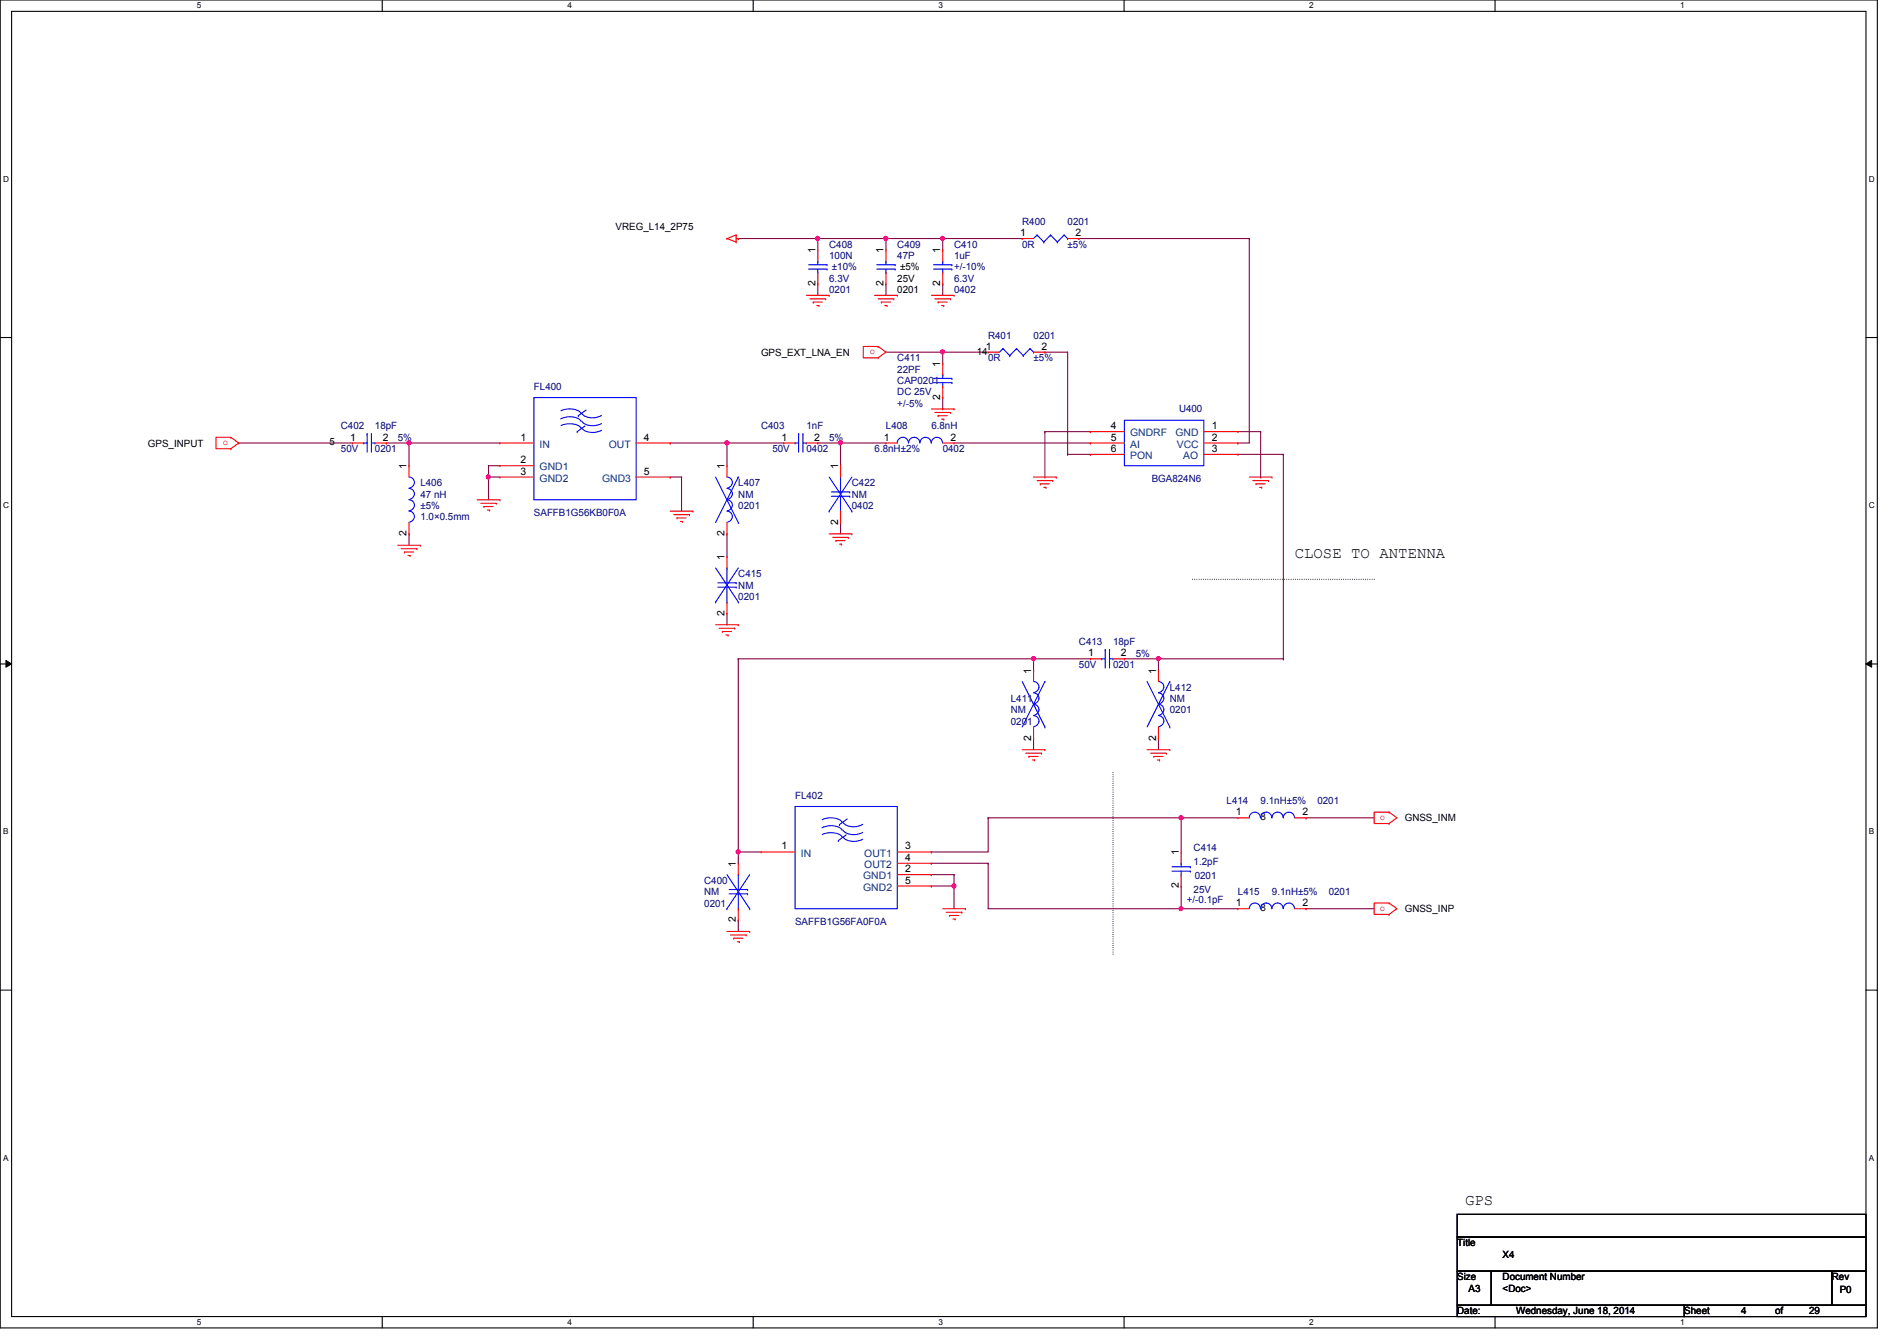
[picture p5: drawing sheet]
<svg xmlns="http://www.w3.org/2000/svg" width="297mm" height="210mm" viewBox="0 0 297 210" stroke-linecap="round" stroke-linejoin="round" font-family="sans-serif">
<path d="M0 0h294v207.9h-294zM1.8 1.8h290.4v204.3h-290.4z" fill="none" stroke="#000" stroke-width=".17"/>
<g fill="#fff">
<path d="M30.8 .2h.7v1.4h-.7z"/>
<path d="M30.8 206.2h.7v1.4h-.7z"/>
</g>
<path d="M59.9 0v1.8M59.9 206.1v1.8" fill="none" stroke="#000" stroke-width=".17"/>
<g fill="#fff">
<path d="M88.9 .2h.6v1.4h-.6z"/>
<path d="M88.9 206.2h.6v1.4h-.6z"/>
</g>
<path d="M117.9 0v1.8M117.9 206.1v1.8" fill="none" stroke="#000" stroke-width=".17"/>
<g fill="#fff">
<path d="M146.9 .2h.7v1.4h-.7z"/>
<path d="M146.9 206.2h.7v1.4h-.7z"/>
</g>
<path d="M176 0v1.8M176 206.1v1.8" fill="none" stroke="#000" stroke-width=".17"/>
<g fill="#fff">
<path d="M205 .2h.7v1.4h-.7z"/>
<path d="M205 206.2h.7v1.4h-.7z"/>
</g>
<path d="M234.1 0v1.8M234.1 206.1v1.8" fill="none" stroke="#000" stroke-width=".17"/>
<g fill="#fff">
<path d="M263.1 .2h.7v1.4h-.7z"/>
<path d="M263.1 206.2h.7v1.4h-.7z"/>
<path d="M.5 27.3h.9v1.4h-.9z"/>
<path d="M292.6 27.3h.9v1.4h-.9z"/>
<path d="M.5 78.4h.9v1.4h-.9z"/>
<path d="M292.6 78.4h.9v1.4h-.9z"/>
</g>
<path d="M0 52.8h1.8M292.2 52.8h1.8" fill="none" stroke="#000" stroke-width=".17"/>
<g fill="#fff">
<path d="M.5 129.5h.8v1.4h-.8z"/>
<path d="M292.6 129.5h.9v1.4h-.9z"/>
</g>
<path d="M0 103.9h1.8M292.2 103.9h1.8" fill="none" stroke="#000" stroke-width=".17"/>
<path d="M.9 103.4l.9 .5-.9 .5zM292.2 103.9l.9-.5v1z" fill="#000"/>
<path d="M.9 103.4l.9 .5-.9 .5zM292.2 103.9l.9-.5v1z" fill="none" stroke="#000" stroke-width=".16"/>
<g fill="#fff">
<path d="M.5 180.5h.8v1.4h-.8z"/>
<path d="M292.6 180.5h.9v1.4h-.9z"/>
</g>
<path d="M0 155h1.8M292.2 155h1.8" fill="none" stroke="#000" stroke-width=".17"/>
<path d="M186.7 90.7h28.5M215.2 90.7h.1M174.3 120.9v28.5M174.3 149.4h.1" fill="none" stroke="#000" stroke-width=".17" stroke-dasharray="0 .3"/>
<path d="M37.4 69.3h.1M37.4 69.3h17.8M64 69.3h.1M64 69.3h14.3M64 83.6h.1M64 83.6v1.7M115.6 133.3h.1M115.6 133.3v1.8M115.6 144h.1M115.6 144v1.8" fill="none" stroke="#800040" stroke-width=".17"/>
<circle cx="64" cy="69.3" r=".32" fill="#f0f"/>
<circle cx="64" cy="69.3" r=".32" fill="none" stroke="#f0f" stroke-width=".17"/>
<g fill="none" stroke="#800040" stroke-width=".17">
<path d="M76.5 72.9h.1M76.5 74.7h.1M76.5 72.9h1.8M76.5 74.7v3.5M113.8 69.3h.1M113.8 69.3h8.9M145.8 133.3h.1M145.8 135.1h.1M145.8 135.1h8.9M154.7 128h.1M154.7 135.1h.1M154.7 135.1v7.1h30.3"/>
<path d="M154.7 128h30.3M154.7 128v5.3h-8.9M185 128h.1M185 142.2h.1"/>
</g>
<circle cx="76.5" cy="74.6" r=".32" fill="#f0f"/>
<circle cx="76.5" cy="74.6" r=".32" fill="none" stroke="#f0f" stroke-width=".17"/>
<g fill="none" stroke="#800040" stroke-width=".17">
<path d="M168.9 37.3h.1M168.9 37.3h26.7M195.6 37.3h.1M195.6 37.3v32h-1.8M163.6 55.1h.1M163.6 55.1h3.6v16M76.5 74.7h.1M76.5 74.7h1.8M104.9 74.7h.1M104.9 69.3h.1M104.9 74.7h1.8M104.9 69.3h8.9"/>
<path d="M106.7 74.7h.1M106.7 74.7v5.3M131.6 69.3h.1M131.6 69.3h7.1M167.2 71.1h.1M193.8 69.3h.1M113.8 96h.1M113.8 83.6h.1M113.8 83.6v3.5M113.8 96v1.8"/>
</g>
<circle cx="113.8" cy="69.3" r=".32" fill="#f0f"/>
<circle cx="113.8" cy="69.3" r=".32" fill="none" stroke="#f0f" stroke-width=".17"/>
<path d="M147.6 55.1h.1M147.6 55.1h7.1M76.5 72.9h.1M76.5 72.9v1.8" fill="none" stroke="#800040" stroke-width=".17"/>
<circle cx="147.6" cy="55.1" r=".32" fill="#f0f"/>
<circle cx="147.6" cy="55.1" r=".32" fill="none" stroke="#f0f" stroke-width=".17"/>
<path d="M147.6 37.3h.1M147.6 37.3h12.5" fill="none" stroke="#800040" stroke-width=".17"/>
<circle cx="147.6" cy="37.3" r=".32" fill="#f0f"/>
<circle cx="147.6" cy="37.3" r=".32" fill="none" stroke="#f0f" stroke-width=".17"/>
<path d="M147.6 37.3h.1M147.6 37.3v1.8M138.7 55.1h8.9M147.6 44.4h.1M147.6 56.9h.1M147.6 55.1h.1M147.6 44.4v1.8M147.6 55.1v1.8M128.1 69.3h.1M128.1 69.3h3.5M147.6 64h.1M147.6 62.2v1.8" fill="none" stroke="#800040" stroke-width=".17"/>
<circle cx="131.6" cy="69.3" r=".32" fill="#f0f"/>
<circle cx="131.6" cy="69.3" r=".32" fill="none" stroke="#f0f" stroke-width=".17"/>
<path d="M193.8 71.1h7.2M201 71.1h.1M115.6 103.1h.1M115.6 103.1v30.2M115.6 133.3h.1M115.6 133.3h3.6" fill="none" stroke="#800040" stroke-width=".17"/>
<circle cx="115.6" cy="133.3" r=".32" fill="#f0f"/>
<circle cx="115.6" cy="133.3" r=".32" fill="none" stroke="#f0f" stroke-width=".17"/>
<g fill="none" stroke="#800040" stroke-width=".17">
<path d="M138.7 37.3h.1M138.7 37.3h8.9M128.1 44.4h.1M128.1 44.4v1.8M138.7 44.4h.1M138.7 44.4v1.8M60.5 69.3h.1M60.5 69.3h3.5M201 71.1v32M201 103.1h.1M185 128h.1M185 128h8.8"/>
<path d="M185 128v5.3"/>
</g>
<circle cx="184.9" cy="128" r=".32" fill="#f0f"/>
<circle cx="184.9" cy="128" r=".32" fill="none" stroke="#f0f" stroke-width=".17"/>
<path d="M185 138.7h.1M185 138.7v3.5M185 142.2h.1M185 142.2h8.8" fill="none" stroke="#800040" stroke-width=".17"/>
<circle cx="184.9" cy="142.2" r=".32" fill="#f0f"/>
<circle cx="184.9" cy="142.2" r=".32" fill="none" stroke="#f0f" stroke-width=".17"/>
<path d="M115.6 37.3h.1M115.6 37.3h23.1M128.1 37.3h.1M128.1 37.3v1.8" fill="none" stroke="#800040" stroke-width=".17"/>
<circle cx="138.7" cy="37.3" r=".32" fill="#f0f"/>
<circle cx="138.7" cy="37.3" r=".32" fill="none" stroke="#f0f" stroke-width=".17"/>
<circle cx="128" cy="37.3" r=".32" fill="#f0f"/>
<circle cx="128" cy="37.3" r=".32" fill="none" stroke="#f0f" stroke-width=".17"/>
<path d="M138.7 37.3h.1M138.7 37.3v1.8M145.8 136.9h.1M145.8 138.7h.1M145.8 136.9h3.6M145.8 138.7h3.6M149.4 138.7h.1M149.4 138.7v3.5" fill="none" stroke="#800040" stroke-width=".17"/>
<circle cx="149.4" cy="138.7" r=".32" fill="#f0f"/>
<circle cx="149.4" cy="138.7" r=".32" fill="none" stroke="#f0f" stroke-width=".17"/>
<g fill="none" stroke="#800040" stroke-width=".17">
<path d="M115.6 103.1h.1M115.6 103.1h55.1M161.8 115.6h.1M161.8 104.9h.1M161.8 103.1h.1M161.8 103.1v1.8M161.8 115.6v1.7M176.1 103.1h.1M176.1 103.1h5.3M181.4 115.6h.1M181.4 103.1h.1M181.4 103.1v1.8"/>
<path d="M181.4 115.6v1.7M149.4 136.9h.1M149.4 136.9v1.8"/>
</g>
<circle cx="161.8" cy="103.1" r=".32" fill="#f0f"/>
<circle cx="161.8" cy="103.1" r=".32" fill="none" stroke="#f0f" stroke-width=".17"/>
<path d="M181.4 103.1h19.6M201 103.1h.1" fill="none" stroke="#800040" stroke-width=".17"/>
<circle cx="181.4" cy="103.1" r=".32" fill="#f0f"/>
<circle cx="181.4" cy="103.1" r=".32" fill="none" stroke="#f0f" stroke-width=".17"/>
<g fill="none" stroke="#800040" stroke-width=".17">
<path d="M64 69.3h.1M64 69.3v3.6M113.8 69.3h.1M113.8 69.3v3.6M131.6 69.3h.1M131.6 69.3v3.6M149.4 69.3h21.3M163.6 67.6h.1M163.6 74.7h.1M163.6 67.6h7.1M163.6 67.6v7.1M167.2 71.1h3.5"/>
<path d="M170.7 71.1h.1M170.7 69.3h.1M193.8 67.6h3.6M197.4 67.6h.1M197.4 74.7h.1M197.4 67.6v7.1M131.6 81.8h.1M131.6 81.8v1.8M204.5 128h.1M204.5 128h10.7M204.5 142.2h.1M204.5 142.2h10.7"/>
</g>
<g fill="none" stroke="#f00" stroke-width=".17">
<path d="M113.8 37.3h.1M113.8 37.3l1.5 .6M115.3 37.9h.1M115.3 36.8h.1M115.3 36.8v1.1M115.3 37.3h.3M115.3 36.8l-1.5 .5M115.6 37.3h.1M128.1 39.1h.1M128.1 39.1v1.8M138.7 39.1h.1M138.7 39.1v1.8"/>
<path d="M147.6 39.1h.1M147.6 39.1v1.8M160.1 37.3h.1M160.1 37.3h1.7M167.2 37.3h1.7M168.9 37.3h.1M126.3 46.2h3.5M126.8 46.8h2.5M127.3 47.3h.1M127.3 47.3h1.5M127.9 47.8h.3M128.1 44.4h.1"/>
<path d="M128.1 42.7v1.7M128.2 47.8h.1M129.3 46.8h.1M129.8 46.2h.1M136.9 46.2h3.6M137.5 54.2h.1M137.5 56h.1M137.5 54.2h-2.3v1.8h2.3M137.5 46.8h2.5M137.5 54.2l1.2 .9-1.2 .9M138 47.3h.1M138 47.3h1.4"/>
<path d="M138.6 47.8h.3M138.7 44.4h.1M138.7 42.7v1.7M138.9 47.8h.1M140 46.8h.1M140.5 46.2h.1M145.8 46.2h3.6M146.4 46.8h2.4M146.9 47.3h.1M146.9 47.3h1.4M147.4 47.8h.4M147.6 56.9h.1"/>
<path d="M147.6 44.4h.1M147.6 42.7v1.7M147.6 56.9v1.8M147.8 47.8h.1M148.8 46.8h.1M149.4 46.2h.1M154.7 55.1h.1M154.7 55.1h1.8M161.8 55.1h1.8M163.6 55.1h.1M36.1 68.5h.1M36.1 70.2h.1"/>
<path d="M36.1 68.5h-2.3v1.7h2.3M36.1 68.5l1.3 .8-1.3 .9M55.2 69.3h.1M55.2 69.3h1.7M58.7 69.3h1.8M60.5 69.3h.1M64 72.9h.1M64 72.9v1.8M74.7 78.2h3.6M75.3 78.8h2.4M75.8 79.3h.1M75.8 79.3h1.4"/>
<path d="M76.3 79.8h.4M76.7 79.8h.1M77.7 78.8h.1M78.3 78.2h.1M78.3 69.3h.1M78.3 74.7h.1M78.3 72.9h.1M78.3 74.7h5.3M78.3 69.3h5.3M78.3 72.9h5.3M99.6 74.7h5.3M99.6 69.3h5.3"/>
<path d="M104.9 69.3h.1M104.9 74.7h.1M113.8 72.9h.1M113.8 72.9v1.8M122.7 69.3h.1M122.7 69.3h1.8M126.3 69.3h1.8M128.1 69.3h.1M131.6 72.9h.1M131.6 72.9v1.8M138.7 69.3h.1M138.7 69.3h1.8"/>
<path d="M145.8 64h3.6M146.4 64.6h2.4M146.9 65.1h.1M146.9 65.1h1.4M147.4 65.6h.4M147.6 62.2h.1M147.6 60.5v1.7M147.6 69.3h1.8M147.8 65.6h.1M148.8 64.6h.1M149.4 64h.1M149.4 69.3h.1"/>
<path d="M161.8 74.7h3.6M162.4 75.2h2.4M162.9 75.7h.1M162.9 75.7h1.4M163.4 76.3h.4M163.8 76.3h.1M164.8 75.2h.1M165.4 74.7h.1M170.7 67.6h.1M170.7 69.3h.1M170.7 71.1h.1M170.7 69.3h5.4"/>
<path d="M170.7 67.6h5.4M170.7 71.1h5.4M188.5 69.3h5.3M188.5 67.6h5.3M188.5 71.1h5.3M193.8 67.6h.1M193.8 69.3h.1M193.8 71.1h.1M195.6 74.7h3.6M196.2 75.2h2.4M196.7 75.7h.1M196.7 75.7h1.4"/>
<path d="M197.2 76.3h.4M197.6 76.3h.1M198.6 75.2h.1M199.2 74.7h.1M62.3 85.3h3.5M62.8 85.9h2.5M63.3 86.4h.1M63.3 86.4h1.5M63.9 87h.3M64 83.6h.1M64 81.8v1.8M64.2 87h.1"/>
<path d="M65.3 85.9h.1M65.8 85.3h.1M104.9 80h3.6M105.5 80.6h2.4M106 81.1h.1M106 81.1h1.4M106.5 81.6h.4M106.9 81.6h.1M107.9 80.6h.1M108.5 80h.1M112.1 97.8h3.5M112.6 98.3h2.5"/>
<path d="M113.1 98.8h.1M113.1 98.8h1.5M113.7 99.4h.3M113.8 83.6h.1M113.8 87.1h.1M113.8 96h.1M113.8 81.8v1.8M113.8 87.1v1.8M113.8 94.2v1.8M114 99.4h.1M115.1 98.3h.1M115.6 97.8h.1"/>
<path d="M129.8 83.6h3.6M130.4 84.1h2.4M130.9 84.6h.1M130.9 84.6h1.4M131.4 85.2h.4M131.6 81.8h.1M131.6 80v1.8M131.8 85.2h.1M132.8 84.1h.1M133.4 83.6h.1M160.1 117.3h3.5M160.6 117.9h2.5"/>
<path d="M161.1 118.4h.1M161.1 118.4h1.5M161.7 119h.3M161.8 104.9h.1M161.8 115.6h.1M161.8 104.9v1.8M161.8 113.8v1.8M162 119h.1M163.1 117.9h.1M163.6 117.3h.1M170.7 103.1h.1M170.7 103.1h1.8"/>
<path d="M174.3 103.1h1.8M176.1 103.1h.1M179.6 117.3h3.6M180.2 117.9h2.4M180.7 118.4h.1M180.7 118.4h1.4M181.2 119h.4M181.4 104.9h.1M181.4 115.6h.1M181.4 104.9v1.8M181.4 113.8v1.8M181.6 119h.1"/>
<path d="M182.6 117.9h.1M183.2 117.3h.1M115.6 135.1h.1M115.6 135.1v1.8M119.2 133.3h.1M119.2 133.3h5.3M140.5 133.3h5.3M140.5 135.1h5.3M140.5 136.9h5.3M140.5 138.7h5.3M145.8 133.3h.1M145.8 135.1h.1"/>
<path d="M145.8 136.9h.1M145.8 138.7h.1M185 133.3h.1M185 138.7h.1M185 133.3v1.8M185 136.9v1.8M193.8 128h.1M193.8 128h1.8M202.7 128h1.8M204.5 128h.1M217.5 127.1h.1M217.5 128.9h.1"/>
<path d="M217.5 127.1h-2.3v1.8h2.3M217.5 127.1l1.2 .9-1.2 .9M113.8 145.8h3.6M114.4 146.3h2.4M114.9 146.9h.1M114.9 146.9h1.4M115.4 147.4h.4M115.6 144h.1M115.6 142.2v1.8M115.8 147.4h.1M116.8 146.3h.1M117.4 145.8h.1"/>
<path d="M147.6 142.2h3.6M148.2 142.8h2.4M148.7 143.3h.1M148.7 143.3h1.4M149.2 143.8h.4M149.6 143.8h.1M150.6 142.8h.1M151.2 142.2h.1M193.8 142.2h.1M193.8 142.2h1.8M202.7 142.2h1.8M204.5 142.2h.1"/>
<path d="M217.5 141.4h.1M217.5 143.1h.1M217.5 141.4h-2.3v1.7h2.3M217.5 141.4l1.2 .8-1.2 .9"/>
</g>
<path d="M228.2 190.1h64v3.5h-64zM228.2 193.6h64v5.4h-64zM228.2 199h5.3v5.3h-5.3zM233.5 199h53.3v5.3h-53.3zM286.8 199h5.4v5.3h-5.4zM228.2 204.3h35.5v1.8h-35.5zM263.7 204.3h28.5v1.8h-28.5z" fill="none" stroke="#000" stroke-width=".17"/>
<g fill="none" stroke="#00f" stroke-width=".17">
<path d="M162.4 36.8h.1M162.4 36.8l-.6 .5M162.4 36.8l1 1.1M163.4 37.9h.1M164.5 36.8h.1M164.5 36.8l-1.1 1.1M164.5 36.8l1.1 1.1M165.6 37.9h.1M166.6 36.8h.1M166.6 36.8l-1 1.1M166.6 36.8l.6 .5M167.2 37.3h.1"/>
<path d="M126.6 41.4h2.9M126.6 42.1h2.9M128.1 40.9h.1M128.1 42.7h.1M128.1 40.9v.5M128.1 42.1v.6M129.5 41.4h.1M129.5 42.1h.1M137.3 41.4h2.9M137.3 42.1h2.9M138.7 40.9h.1M138.7 42.7h.1"/>
<path d="M138.7 40.9v.5M138.7 42.1v.6M140.2 41.4h.1M140.2 42.1h.1M146.2 59.2h2.9M146.2 59.9h2.9M146.2 41.4h2.9M146.2 42.1h2.9M147.6 58.7h.1M147.6 40.9h.1M147.6 42.7h.1M147.6 40.9v.5"/>
<path d="M147.6 42.1v.6M147.6 58.7v.5M147.6 59.9v.6M149.1 59.2h.1M149.1 59.9h.1M149.1 41.4h.1M149.1 42.1h.1M157.1 54.6h.1M157.1 54.6l-.6 .5M157.1 54.6l1 1.1M158.1 55.7h.1M159.2 54.6h.1"/>
<path d="M159.2 54.6l-1.1 1.1M159.2 54.6l1 1.1M160.2 55.7h.1M161.3 54.6h.1M161.3 54.6l-1.1 1.1M161.3 54.6l.5 .5M161.8 55.1h.1M56.9 69.3h.1M56.9 69.3h.6M57.5 67.9h.1M57.5 67.9v2.9M58.2 67.9h.1"/>
<path d="M58.2 67.9v2.9M58.2 69.3h.5M58.7 69.3h.1M64 74.7a.87 .87 0 0 1 .9 .8 .87 .87 0 0 1-.9 .9M64 76.5a.87 .87 0 0 1 .9 .8 .87 .87 0 0 1-.9 .9M64 78.2a.87 .87 0 0 1 .9 .9 .87 .87 0 0 1-.9 .9M83.6 62.2h16v16h-16zM87.8 65.6a3 3 0 0 1 3 .1l.2 .3M87.8 64.3a3.1 3.1 0 0 1 3 .2l.2 .2M87.8 66.6a3.2 3.2 0 0 1 3 .2l.2 .2M90.4 67.6h.1M90.5 65.1h.1"/>
<path d="M91.1 65.9a2.5 2.5 0 0 0 3.1 .4M91.1 67a2.5 2.5 0 0 0 3.1 .4M91.1 64.7a2.43 2.43 0 0 0 3.1 .3M91.6 66.7l-1.2 .9M91.8 64.2l-1.3 .9M112.1 74.7l3.5 7.1M113.8 74.7a.87 .87 0 0 1 .9 .8 .87 .87 0 0 1-.9 .9M113.8 76.5a.87 .87 0 0 1 .9 .8 .87 .87 0 0 1-.9 .9M113.8 78.2a.87 .87 0 0 1 .9 .9 .87 .87 0 0 1-.9 .9M115.6 74.7h.1M115.6 74.7l-3.5 7.1M124.5 69.3h.1"/>
<path d="M124.5 69.3h.5M125 67.9h.1M125 67.9v2.9M125.7 67.9h.1M125.7 69.3h.6M125.7 67.9v2.9M126.3 69.3h.1M129.8 74.7l3.6 5.3M130.2 77h2.9M130.2 77.7h2.9M131.6 74.7h.1M131.6 74.7v2.3"/>
<path d="M131.6 77.7v2.3M133.1 77h.1M133.1 77.7h.1M133.4 74.7l-3.6 5.3M140.5 69.3a.87 .87 0 0 1 .9-.8 .87 .87 0 0 1 .8 .8M142.3 69.3a.87 .87 0 0 1 .8-.8 .87 .87 0 0 1 .9 .8M144.1 69.3a.87 .87 0 0 1 .8-.8 .87 .87 0 0 1 .9 .8M145.8 69.3a.87 .87 0 0 1 .9-.8 .87 .87 0 0 1 .9 .8M147.6 60.5h.1M176.1 65.8h12.4v7.1h-12.4zM64 80a.87 .87 0 0 1 .9 .9 .87 .87 0 0 1-.9 .8M112.1 94.2h.1"/>
<path d="M112.1 88.9l3.5 5.3M112.4 91.2h2.9M112.4 91.9h2.9M113.8 80a.87 .87 0 0 1 .9 .9 .87 .87 0 0 1-.9 .8M113.8 88.9h.1M113.8 94.2h.1M113.8 88.9v2.3M113.8 91.9v2.3M115.3 91.2h.1M115.3 91.9h.1M115.6 81.8h.1M115.6 94.2h.1"/>
<path d="M115.6 88.9l-3.5 5.3M129.8 80h.1M131.6 80h.1M133.4 80h.1M160.1 106.7l3.5 7.1M161.8 106.7a.87 .87 0 0 1 .9 .8 .87 .87 0 0 1-.9 .9M161.8 108.5a.87 .87 0 0 1 .9 .8 .87 .87 0 0 1-.9 .9M161.8 110.2a.87 .87 0 0 1 .9 .9 .87 .87 0 0 1-.9 .9M161.8 112a.87 .87 0 0 1 .9 .9 .87 .87 0 0 1-.9 .8M163.6 106.7h.1M163.6 113.8h.1M163.6 106.7l-3.5 7.1"/>
<path d="M172.5 103.1h.1M172.5 103.1h.6M173.1 101.7h.1M173.1 101.7v2.9M173.7 101.7h.1M173.7 101.7v2.9M173.7 103.1h.6M174.3 103.1h.1M179.6 106.7l3.6 7.1M181.4 106.7a.87 .87 0 0 1 .8 .8 .87 .87 0 0 1-.8 .9M181.4 108.5a.87 .87 0 0 1 .8 .8 .87 .87 0 0 1-.8 .9M181.4 110.2a.87 .87 0 0 1 .8 .9 .87 .87 0 0 1-.8 .9"/>
<path d="M181.4 112a.87 .87 0 0 1 .8 .9 .87 .87 0 0 1-.8 .8M183.2 106.7h.1M183.2 113.8h.1M183.2 106.7l-3.6 7.1M113.8 136.9l3.6 5.3M114.2 139.2h2.8M114.2 139.9h2.8M115.6 136.9h.1M115.6 136.9v2.3M115.6 139.9v2.3M117 139.2h.1M117 139.9h.1"/>
<path d="M117.4 136.9l-3.6 5.3M124.5 126.2h16v16h-16zM128.7 129.6a3 3 0 0 1 3 .1l.2 .3M128.7 128.3a3.1 3.1 0 0 1 3 .2l.2 .2M128.7 130.6a3.2 3.2 0 0 1 3 .2l.2 .2M131.3 131.6h.1M131.4 129.1h.1M132 129.9a2.5 2.5 0 0 0 3.1 .4M132 131a2.5 2.5 0 0 0 3.1 .4M132 128.7a2.43 2.43 0 0 0 3.1 .3M132.5 130.7l-1.2 .9M132.7 128.2l-1.3 .9"/>
<path d="M183.5 135.7h2.9M183.5 136.4h2.9M185 135.1h.1M185 136.9h.1M185 135.1v.6M185 136.4v.5M186.4 135.7h.1M186.4 136.4h.1M195.6 128a.87 .87 0 0 1 .9-.9 .87 .87 0 0 1 .9 .9M197.4 128a.87 .87 0 0 1 .9-.9 .87 .87 0 0 1 .8 .9M199.2 128a.87 .87 0 0 1 .8-.9 .87 .87 0 0 1 .9 .9M201 128a.87 .87 0 0 1 .8-.9 .87 .87 0 0 1 .9 .9"/>
<path d="M113.8 142.2h.1M115.6 142.2h.1M117.4 142.2h.1M195.6 142.2a.87 .87 0 0 1 .9-.8 .87 .87 0 0 1 .9 .8M197.4 142.2a.87 .87 0 0 1 .9-.8 .87 .87 0 0 1 .8 .8M199.2 142.2a.87 .87 0 0 1 .8-.8 .87 .87 0 0 1 .9 .8M201 142.2a.87 .87 0 0 1 .8-.8 .87 .87 0 0 1 .9 .8"/>
</g>
<circle cx="64" cy="69.3" r=".32" fill="#f0f"/>
<circle cx="64" cy="69.3" r=".32" fill="none" stroke="#f0f" stroke-width=".17"/>
<circle cx="76.5" cy="74.6" r=".32" fill="#f0f"/>
<circle cx="76.5" cy="74.6" r=".32" fill="none" stroke="#f0f" stroke-width=".17"/>
<circle cx="113.8" cy="69.3" r=".32" fill="#f0f"/>
<circle cx="113.8" cy="69.3" r=".32" fill="none" stroke="#f0f" stroke-width=".17"/>
<circle cx="147.6" cy="55.1" r=".32" fill="#f0f"/>
<circle cx="147.6" cy="55.1" r=".32" fill="none" stroke="#f0f" stroke-width=".17"/>
<circle cx="147.6" cy="37.3" r=".32" fill="#f0f"/>
<circle cx="147.6" cy="37.3" r=".32" fill="none" stroke="#f0f" stroke-width=".17"/>
<circle cx="131.6" cy="69.3" r=".32" fill="#f0f"/>
<circle cx="131.6" cy="69.3" r=".32" fill="none" stroke="#f0f" stroke-width=".17"/>
<circle cx="115.6" cy="133.3" r=".32" fill="#f0f"/>
<circle cx="115.6" cy="133.3" r=".32" fill="none" stroke="#f0f" stroke-width=".17"/>
<circle cx="184.9" cy="128" r=".32" fill="#f0f"/>
<circle cx="184.9" cy="128" r=".32" fill="none" stroke="#f0f" stroke-width=".17"/>
<circle cx="184.9" cy="142.2" r=".32" fill="#f0f"/>
<circle cx="184.9" cy="142.2" r=".32" fill="none" stroke="#f0f" stroke-width=".17"/>
<circle cx="138.7" cy="37.3" r=".32" fill="#f0f"/>
<circle cx="138.7" cy="37.3" r=".32" fill="none" stroke="#f0f" stroke-width=".17"/>
<circle cx="128" cy="37.3" r=".32" fill="#f0f"/>
<circle cx="128" cy="37.3" r=".32" fill="none" stroke="#f0f" stroke-width=".17"/>
<circle cx="149.4" cy="138.7" r=".32" fill="#f0f"/>
<circle cx="149.4" cy="138.7" r=".32" fill="none" stroke="#f0f" stroke-width=".17"/>
<circle cx="161.8" cy="103.1" r=".32" fill="#f0f"/>
<circle cx="161.8" cy="103.1" r=".32" fill="none" stroke="#f0f" stroke-width=".17"/>
<circle cx="181.4" cy="103.1" r=".32" fill="#f0f"/>
<circle cx="181.4" cy="103.1" r=".32" fill="none" stroke="#f0f" stroke-width=".17"/>
<g font-size="2.5">
<text x="202.7" y="87.3">CLOSE TO ANTENNA</text>
<text x="229.4" y="188.6">GPS</text>
</g>
<g font-size="1.6">
<text x="96.4" y="35.9">VREG_L14_2P75</text>
<text x="127.7" y="39.7" transform="rotate(-90 127.7 39.7)">1</text>
<text x="138.3" y="39.7" transform="rotate(-90 138.3 39.7)">1</text>
<text x="147.2" y="39.7" transform="rotate(-90 147.2 39.7)">1</text>
<text x="159.7" y="37">1</text>
<text x="168.4" y="37">2</text>
<text x="127.7" y="44.8" transform="rotate(-90 127.7 44.8)">2</text>
<text x="138.3" y="44.8" transform="rotate(-90 138.3 44.8)">2</text>
<text x="140.5" y="45.9">0201</text>
<text x="140.5" y="44.1">25V</text>
<text x="140.9" y="42.3">±5%</text>
<text x="147.2" y="44.8" transform="rotate(-90 147.2 44.8)">2</text>
<text x="119.2" y="55.7">GPS_EXT_LNA_EN</text>
<text x="147.2" y="57.4" transform="rotate(-90 147.2 57.4)">1</text>
<text x="152.9" y="55.5">14</text>
<text x="154.4" y="54.7">1</text>
<text x="163.1" y="54.7">2</text>
<text x="147.2" y="62.6" transform="rotate(-90 147.2 62.6)">2</text>
<text x="23.2" y="69.9">GPS_INPUT</text>
<text x="51.6" y="69.7">5</text>
<text x="54.8" y="69">1</text>
<text x="59.9" y="69">2</text>
<text x="81.5" y="69">1</text>
<text x="100.8" y="69">4</text>
<text x="122.4" y="69">1</text>
<text x="127.5" y="69">2</text>
<text x="138.4" y="69">1</text>
<text x="148.8" y="69">2</text>
<text x="173.9" y="67.2">4</text>
<text x="173.9" y="69">5</text>
<text x="173.9" y="70.7">6</text>
<text x="189.7" y="67.2">1</text>
<text x="189.7" y="69">2</text>
<text x="189.7" y="70.7">3</text>
<text x="63.7" y="73.4" transform="rotate(-90 63.7 73.4)">1</text>
<text x="81.5" y="74.3">3</text>
<text x="81.5" y="72.5">2</text>
<text x="100.8" y="74.3">5</text>
<text x="113.5" y="73.4" transform="rotate(-90 113.5 73.4)">1</text>
<text x="131.2" y="73.4" transform="rotate(-90 131.2 73.4)">1</text>
<text x="63.7" y="83.9" transform="rotate(-90 63.7 83.9)">2</text>
<text x="113.5" y="83.9" transform="rotate(-90 113.5 83.9)">2</text>
<text x="131.2" y="82.1" transform="rotate(-90 131.2 82.1)">2</text>
<text x="113.5" y="87.7" transform="rotate(-90 113.5 87.7)">1</text>
<text x="113.5" y="96.4" transform="rotate(-90 113.5 96.4)">2</text>
<text x="161.5" y="105.5" transform="rotate(-90 161.5 105.5)">1</text>
<text x="170.4" y="102.7">1</text>
<text x="175.5" y="102.7">2</text>
<text x="181" y="105.5" transform="rotate(-90 181 105.5)">1</text>
<text x="161.5" y="115.9" transform="rotate(-90 161.5 115.9)">2</text>
<text x="181" y="115.9" transform="rotate(-90 181 115.9)">2</text>
<text x="193.5" y="127.6">1</text>
<text x="197.4" y="128.4">8</text>
<text x="204" y="127.6">2</text>
<text x="220" y="128.6">GNSS_INM</text>
<text x="115.2" y="135.7" transform="rotate(-90 115.2 135.7)">1</text>
<text x="122.4" y="133">1</text>
<text x="141.7" y="133">3</text>
<text x="141.7" y="134.7">4</text>
<text x="141.7" y="136.5">2</text>
<text x="184.6" y="133.9" transform="rotate(-90 184.6 133.9)">1</text>
<text x="141.7" y="138.3">5</text>
<text x="184.6" y="139" transform="rotate(-90 184.6 139)">2</text>
<text x="193.5" y="141.9">1</text>
<text x="197.4" y="142.6">8</text>
<text x="204" y="141.9">2</text>
<text x="220" y="142.8">GNSS_INP</text>
<text x="115.2" y="144.4" transform="rotate(-90 115.2 144.4)">2</text>
<text x="228.2" y="195.1">Title</text>
<text x="235.3" y="196.8">X4</text>
<text x="228.2" y="200.4">Size</text>
<text x="230" y="202.2">A3</text>
<text x="235.3" y="200.4">Document Number</text>
<text x="235.3" y="202.2">&lt;Doc&gt;</text>
<text x="286.8" y="200.4">Rev</text>
<text x="288.1" y="202.4">P0</text>
<text x="228.2" y="205.7">Date:</text>
<text x="237.4" y="205.7">Wednesday, June 18, 2014</text>
<text x="263.7" y="205.7">Sheet</text>
<text x="272.6" y="205.7">4</text>
<text x="278" y="205.7">of</text>
<text x="283.3" y="205.7">29</text>
</g>
<g font-size="1.6" fill="#000080">
<text x="160.1" y="35.2">R400</text>
<text x="167.2" y="35.2">0201</text>
<text x="129.8" y="38.8">C408</text>
<text x="129.8" y="40.6">100N</text>
<text x="140.5" y="38.8">C409</text>
<text x="140.5" y="40.6">47P</text>
<text x="149.4" y="38.8">C410</text>
<text x="149.4" y="40.6">1uF</text>
<text x="160.1" y="38.8">0R</text>
<text x="167.2" y="38.8">±5%</text>
<text x="129.8" y="45.9">0201</text>
<text x="129.8" y="44.1">6.3V</text>
<text x="130.3" y="42.3">±10%</text>
<text x="149.4" y="45.9">0402</text>
<text x="149.4" y="44.1">6.3V</text>
<text x="149.4" y="42.3">+/-10%</text>
<text x="154.7" y="53">R401</text>
<text x="161.8" y="53">0201</text>
<text x="140.5" y="56.6">C411</text>
<text x="140.5" y="58.3">22PF</text>
<text x="154.7" y="56.6">0R</text>
<text x="161.8" y="56.6">±5%</text>
<text x="83.6" y="61">FL400</text>
<text x="140.5" y="60.1">CAP0201</text>
<text x="140.5" y="61.9">DC 25V</text>
<text x="140.5" y="63.7">+/-5%</text>
<text x="184.6" y="64.6">U400</text>
<text x="53.4" y="67.2">C402</text>
<text x="53.4" y="70.8">50V</text>
<text x="58.7" y="67.2">18pF</text>
<text x="58.7" y="70.8">0201</text>
<text x="62.3" y="69">5%</text>
<text x="119.2" y="67.2">C403</text>
<text x="120.9" y="70.8">50V</text>
<text x="126.3" y="67.2">1nF</text>
<text x="126.3" y="70.8">0402</text>
<text x="129.8" y="69">5%</text>
<text x="136.9" y="70.8">6.8nH±2%</text>
<text x="138.7" y="67.2">L408</text>
<text x="145.8" y="67.2">6.8nH</text>
<text x="147.6" y="70.8">0402</text>
<text x="65.8" y="76.1">L406</text>
<text x="65.8" y="77.9">47 nH</text>
<text x="115.6" y="76.1">L407</text>
<text x="115.6" y="77.9">NM</text>
<text x="133.4" y="76.1">C422</text>
<text x="133.4" y="77.9">NM</text>
<text x="180.3" y="75.4">BGA824N6</text>
<text x="65.8" y="79.7">±5%</text>
<text x="65.8" y="81.4">1.0×0.5mm</text>
<text x="83.6" y="80.7">SAFFB1G56KB0F0A</text>
<text x="115.6" y="79.7">0201</text>
<text x="133.4" y="79.7">0402</text>
<text x="115.6" y="90.3">C415</text>
<text x="115.6" y="92.1">NM</text>
<text x="115.6" y="93.9">0201</text>
<text x="168.9" y="101">C413</text>
<text x="174.3" y="101">18pF</text>
<text x="168.9" y="104.6">50V</text>
<text x="174.3" y="104.6">0201</text>
<text x="177.8" y="102.8">5%</text>
<text x="158.3" y="109.9">L411</text>
<text x="158.3" y="111.7">NM</text>
<text x="158.3" y="113.5">0201</text>
<text x="183.2" y="108.1">L412</text>
<text x="183.2" y="109.9">NM</text>
<text x="183.2" y="111.7">0201</text>
<text x="124.5" y="125">FL402</text>
<text x="192.1" y="125.9">L414</text>
<text x="197.4" y="125.9">9.1nH±5%</text>
<text x="206.3" y="125.9">0201</text>
<text x="186.9" y="133.2">C414</text>
<text x="186.9" y="135.3">1.2pF</text>
<text x="187.1" y="137.6">0201</text>
<text x="110.3" y="138.3">C400</text>
<text x="110.3" y="140.1">NM</text>
<text x="110.3" y="141.9">0201</text>
<text x="185.8" y="141.4">+/-0.1pF</text>
<text x="186.9" y="139.8">25V</text>
<text x="193.8" y="140.1">L415</text>
<text x="199.2" y="140.1">9.1nH±5%</text>
<text x="208.1" y="140.1">0201</text>
<text x="124.5" y="144.7">SAFFB1G56FA0F0A</text>
</g>
<g font-size="1.6" fill="#f00">
<text x="136.2" y="55.5">o</text>
<text x="34.9" y="69.7">o</text>
<text x="216.1" y="128.4">o</text>
<text x="216.1" y="142.6">o</text>
</g>
<g font-size="1.6" fill="#004080">
<text x="84.5" y="70.1">IN</text>
<text x="95.3" y="70.1">OUT</text>
<text x="177" y="68.3">GNDRF</text>
<text x="177" y="70.1">AI</text>
<text x="177" y="71.8">PON</text>
<text x="184.1" y="68.3">GND</text>
<text x="184.3" y="70.1">VCC</text>
<text x="185.3" y="71.8">AO</text>
<text x="84.5" y="75.4">GND2</text>
<text x="84.5" y="73.6">GND1</text>
<text x="94.3" y="75.4">GND3</text>
<text x="125.4" y="134.1">IN</text>
<text x="135.2" y="137.6">GND1</text>
<text x="135.3" y="134.1">OUT1</text>
<text x="135.3" y="135.8">OUT2</text>
<text x="135.2" y="139.4">GND2</text>
</g>
<g font-size="1.3">
<text x="30.8" y="1.3">5</text>
<text x="88.9" y="1.3">4</text>
<text x="146.9" y="1.3">3</text>
<text x="205" y="1.3">2</text>
<text x="263.1" y="1.3">1</text>
<text x=".5" y="28.4">D</text>
<text x="292.6" y="28.4">D</text>
<text x=".5" y="79.5">C</text>
<text x="292.6" y="79.5">C</text>
<text x=".5" y="130.6">B</text>
<text x="292.6" y="130.6">B</text>
<text x=".5" y="181.7">A</text>
<text x="292.6" y="181.7">A</text>
<text x="30.8" y="207.4">5</text>
<text x="88.9" y="207.4">4</text>
<text x="146.9" y="207.4">3</text>
<text x="205" y="207.4">2</text>
<text x="263.1" y="207.4">1</text>
</g>
</svg>
